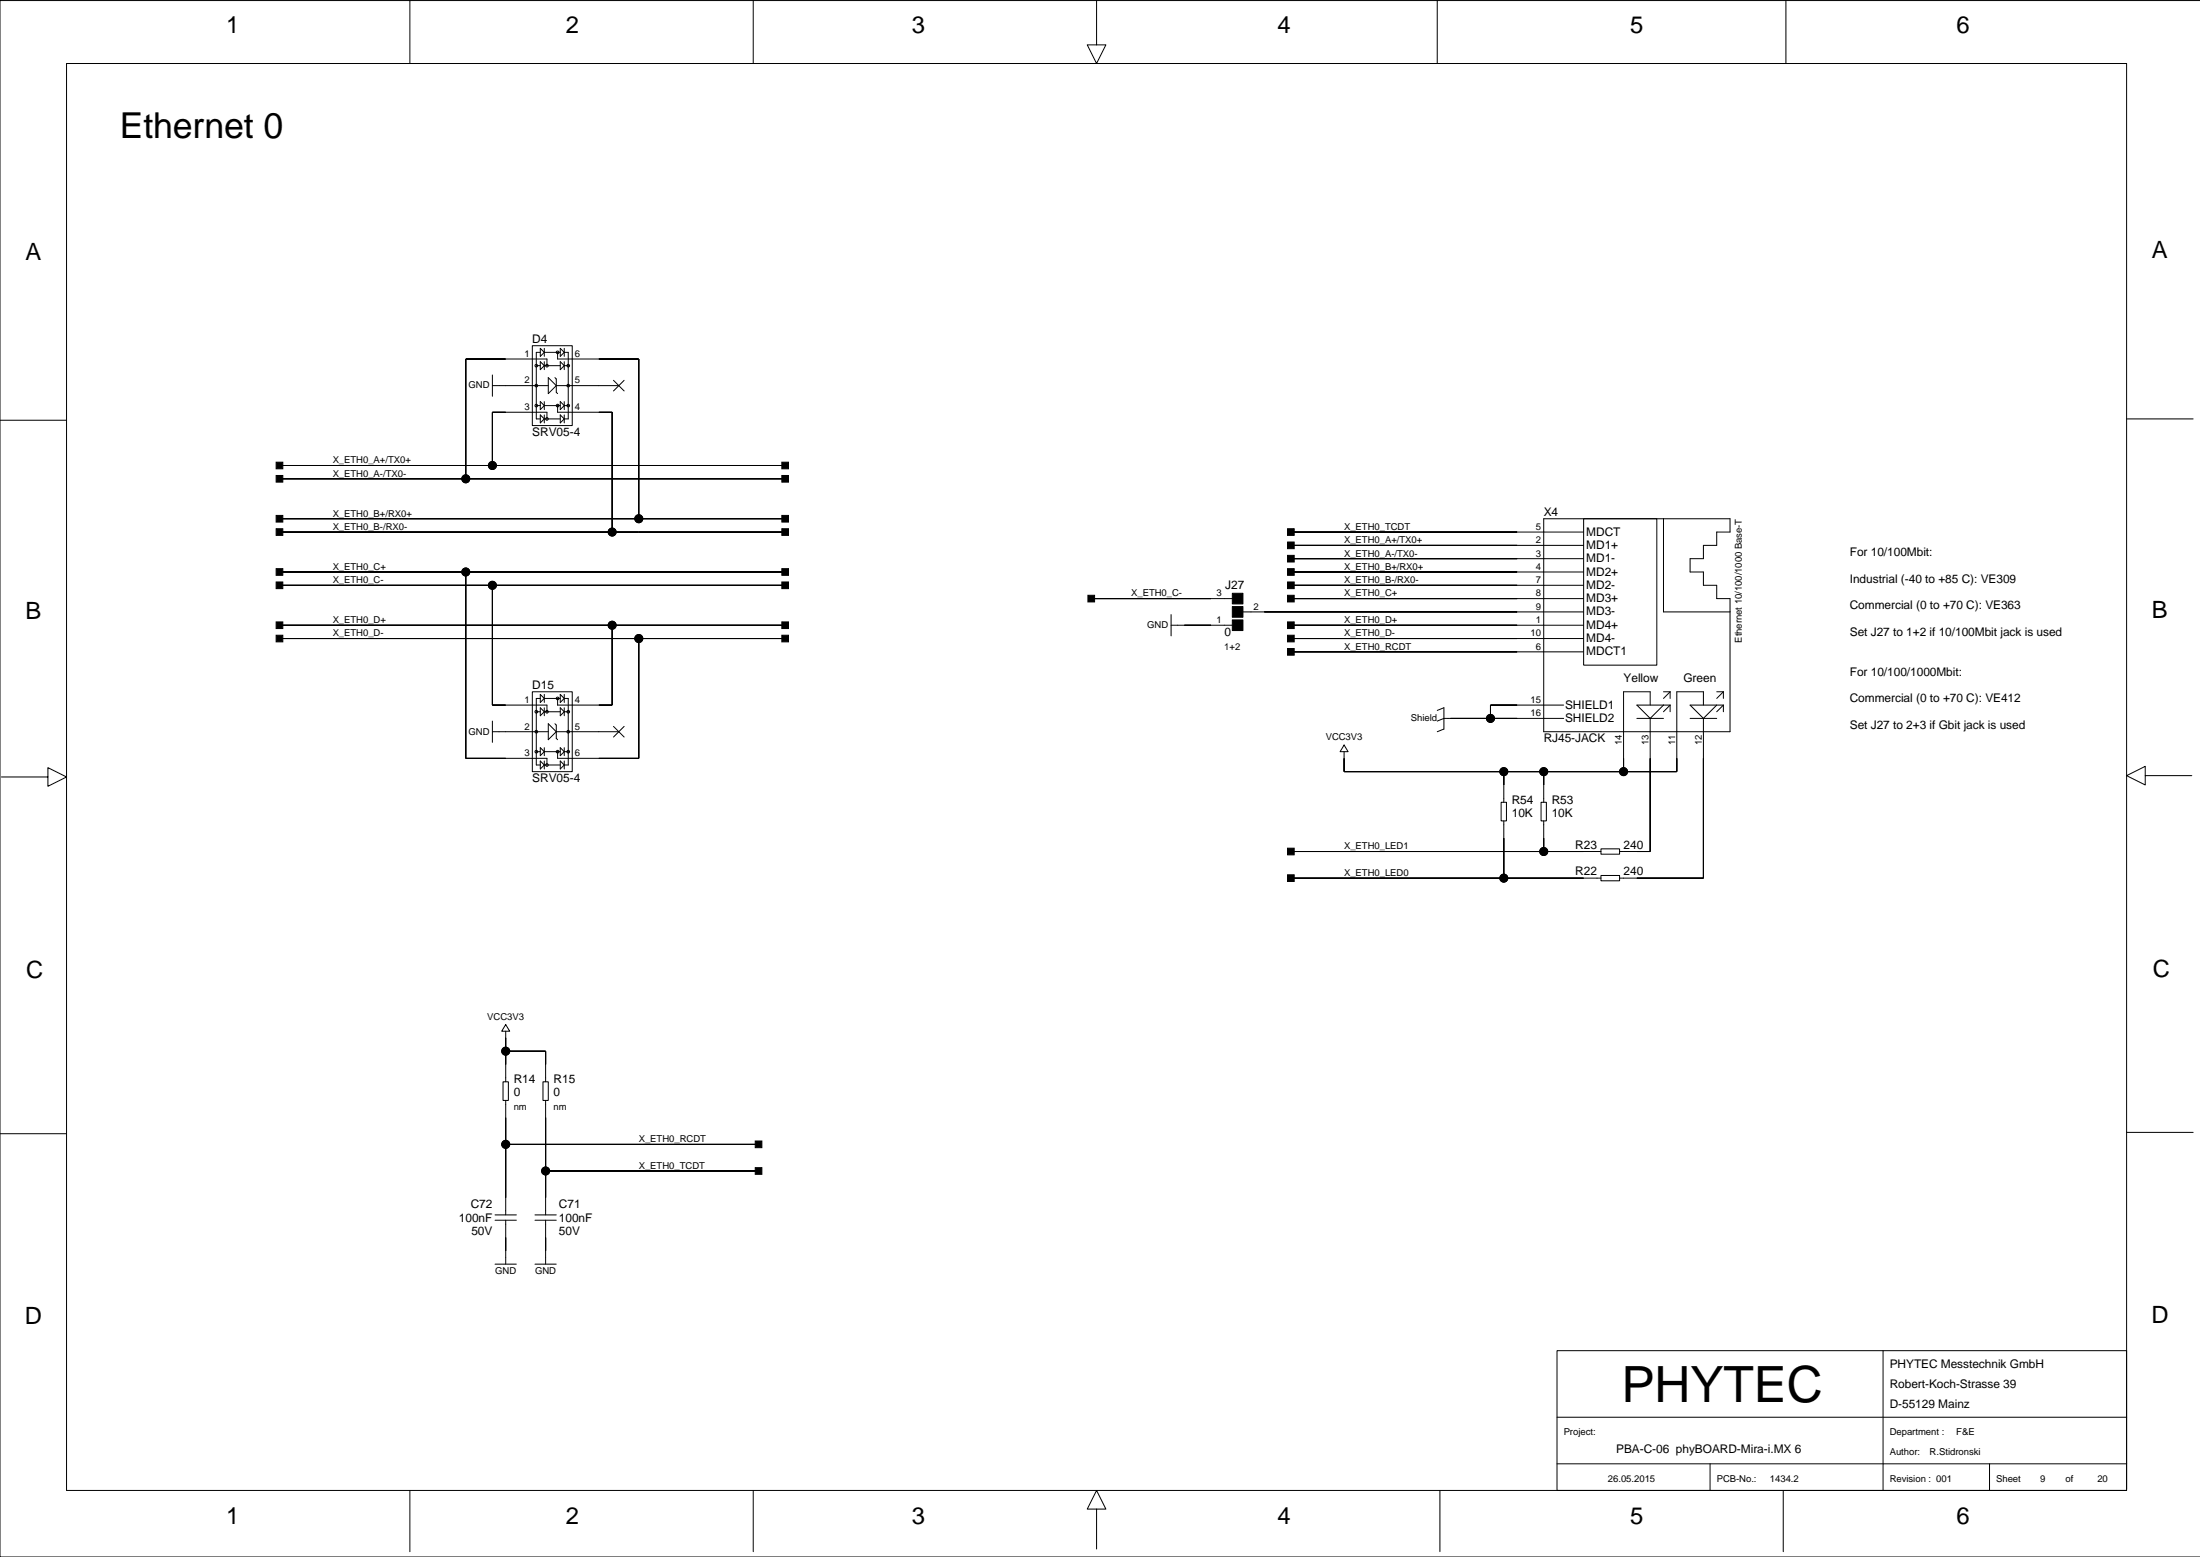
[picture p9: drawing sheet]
<svg xmlns="http://www.w3.org/2000/svg" width="420mm" height="297mm" viewBox="0 0 420 297" stroke-linecap="round" stroke-linejoin="round" font-family="sans-serif">
<g fill="none" stroke="#000" stroke-width=".19">
<path d="M78.2 -.1v12.2M143.7 -.1v12.2M209.2 -.1v8.7h1.8l-1.8 3.5-1.7-3.5h1.7M274.3 -.1v12.2M340.8 -.1v12.2M419.9 .1h-419.9v296.9h419.9M94 73.6h10.6M94 71.5v4.1M96.5 73.6h.1M101.6 66h7.6v15.2h-7.6zM102.3 77.4h.8M102.3 69.8h.8"/>
<path d="M103.1 67.2h-.8v12.7h.8M103.1 66.5l.8 .7-.8 .8zM103.1 69l.8 .8-.8 .7zM103.1 76.6l.8 .8-.8 .7zM103.1 79.2l.8 .7-.8 .8zM103.9 66.5v1.5M103.9 69v1.5M103.9 76.6v1.5M103.9 79.2v1.5M103.9 79.9h3M103.9 77.4h3M103.9 67.2h3"/>
<path d="M103.9 69.8h3M104.4 79.9v-1.3h-10.4v10.2M104.4 69.8v-1.3h-15.5v22.8M104.6 72l1.5 1.6-1.5 1.5zM105.9 72l.2 .3v2.5l.3 .3M106.1 73.6h12M106.4 67.2v1.3h15.5v30.5M106.4 77.4v1.2h10.4v22.9M106.9 66.5l.8 .7-.8 .8zM106.9 69l.8 .8-.8 .7zM106.9 76.6l.8 .8-.8 .7zM106.9 79.2l.8 .7-.8 .8z"/>
<path d="M107.7 67.2h.7v12.7h-.7M107.7 77.4h.7M107.7 66.5v1.5M107.7 69v1.5M107.7 76.6v1.5M107.7 79.2v1.5M107.7 69.8h.7M114.3 73.6h.1M117.1 72.6l2 2M119.1 72.6l-2 2M405.8 79.9h12.7M0 80.2h12.7"/>
<path d="M53.3 88.8h96.5M53.3 91.3h96.5M53.3 99h96.5M294.6 99h35.5v2.5h-2.5v2.5h-2.6v2.6h-2.5v2.5h2.5v2.6h2.6v2.5h2.5v25.4h-35.5zM302.2 99h14v27.9h-14zM317.4 99v17.7h12.7M53.3 119.3h96.5M53.3 109.1h96.5M53.3 111.7h96.5M53.3 101.5h96.5M88.9 109.1v35.6h15.5v1.2M94 111.7v22.8h10.4v1.3"/>
<path d="M116.8 119.3v15.2h-10.4v-1.3M208.2 114.2h27M223.5 119.3h11.7M223.5 117.2v4.1M237.2 116.7h65M246.3 119.3h55.9M246.3 104h55.9M246.3 106.6h55.9M246.3 109.1h55.9M246.3 111.7h55.9M246.3 101.5h55.9M246.3 114.2h55.9"/>
<path d="M53.3 121.8h96.5M94 137.6v4M94 139.6h10.6M96.5 139.6h.1M101.6 132h7.6v15.2h-7.6zM102.3 135.8h.8M103.1 132.5l.8 .7-.8 .8zM103.1 135l.8 .8-.8 .7zM103.1 133.2h-.8v12.7h.8M103.9 132.5v1.5M103.9 135v1.5M103.9 133.2h3"/>
<path d="M103.9 135.8h3M104.6 138.1l1.5 1.5-1.5 1.5zM105.9 138.1l.2 .2v2.6l.3 .2M106.1 139.6h12M106.9 132.5l.8 .7-.8 .8zM106.9 135l.8 .8-.8 .7zM107.7 132.5v1.5M107.7 135v1.5M107.7 133.2h.7v12.7h-.7M107.7 135.8h.7M114.3 139.6h.1M117.1 138.6l2 2"/>
<path d="M119.1 138.6l-2 2M121.9 121.8v22.9h-15.5v-1.3M246.3 124.4h55.9M246.3 121.8h55.9M274.3 135.5l1.2-.5v4.1l-1.2 .5M298.4 137.1h-22.9l-1.2 .5M298.4 134.5h-14v2.6M312.3 137.1h5.1M314.9 137.1v25.3h-5.9M314.9 134.5v-2.5h-5.1v15.2M317.4 132h1.3M317.4 134.5l-2.5 2.6"/>
<path d="M318.7 134.5h-6.4l2.6 2.6M318.7 132v1.2M318.7 134.5v1.3M318.7 132l-1.3 1.2M318.7 134.5l-1.3 1.3M322.5 137.1h5.1M325 134.5v-2.5h-5v15.2h-63.5v-3.8M325 137.1v30.4h-16M327.6 132h1.3M327.6 134.5l-2.6 2.6M328.9 134.5h-6.4l2.5 2.6M328.9 132v1.2"/>
<path d="M328.9 134.5v1.3M328.9 132l-1.3 1.2M328.9 134.5l-1.3 1.3M.3 148.2h8.8v-1.7l3.6 1.7-3.6 1.8v-1.8M102.3 143.4h.8M103.1 142.6l.8 .8-.8 .8zM103.1 145.2l.8 .7-.8 .8zM103.9 142.6v1.6M103.9 145.2v1.5M103.9 145.9h3M103.9 143.4h3M106.9 142.6l.8 .8-.8 .8z"/>
<path d="M106.9 145.2l.8 .7-.8 .8zM107.7 142.6v1.6M107.7 145.2v1.5M107.7 143.4h.7M256.5 142.1l.7 1.3h-1.5zM286.4 153.1h1.1v3.5h-1.1zM287 147.2v5.9M287 156.6v10.9M294.1 153.1h1v3.5h-1zM294.6 147.2v5.9M294.6 156.6v5.8M409.4 148v1.8l-3.6-1.8 3.6-1.8v1.8h8.8"/>
<path d="M246.3 167.5h59.2M246.3 162.4h59.2M305.5 167h3.5v1h-3.5zM305.5 161.9h3.5v1.1h-3.5zM96.5 195.5l.8 1.2h-1.6zM96.5 196.7v9.7M0 216.3h12.7M96 206.4h1v3.5h-1zM96.5 200.5h7.6v5.9M96.5 209.9v21.9M96.5 218.3h48.2M103.6 206.4h1v3.5h-1z"/>
<path d="M104.1 209.9v21.9M405.8 216h12.7M94.5 231.8h4M94.5 232.8h4M96.5 232.8v8.4M102.1 231.8h4M102.1 232.8h4M104.1 232.8v8.4M104.1 223.4h40.6M94.5 241.2h4M102.1 241.2h4M297.1 257.7h108.7v26.6h-108.7z"/>
<path d="M359.3 257.7v26.6M297.1 279.3h108.7M297.1 270.4h108.7M326.3 279.3v5M379.6 279.3v5M78.2 284.3v11.7M143.7 284.3v11.7M209.2 287.9h1.8l-1.8-3.6-1.7 3.6h1.7v7.6M274.8 284.3v11.7M340.3 284.3v11.7M405.8 284.1v-272h-393.1v272.2h393.1"/>
<circle cx="102.3" cy="73.6" r=".25"/>
<circle cx="102.3" cy="69.8" r=".25"/>
<circle cx="102.3" cy="77.4" r=".25"/>
<circle cx="104.4" cy="79.9" r=".25"/>
<circle cx="104.4" cy="69.8" r=".25"/>
<circle cx="106.4" cy="77.4" r=".25"/>
<circle cx="106.4" cy="67.2" r=".25"/>
<circle cx="108.4" cy="73.6" r=".25"/>
<circle cx="108.4" cy="69.8" r=".25"/>
<circle cx="108.4" cy="77.4" r=".25"/>
<circle cx="88.9" cy="91.3" r=".76"/>
<circle cx="94" cy="88.8" r=".76"/>
<circle cx="121.9" cy="99" r=".76"/>
<circle cx="88.9" cy="109.1" r=".76"/>
<circle cx="94" cy="111.7" r=".76"/>
<circle cx="116.8" cy="119.3" r=".76"/>
<circle cx="116.8" cy="101.5" r=".76"/>
<circle cx="102.3" cy="135.8" r=".25"/>
<circle cx="102.3" cy="139.6" r=".25"/>
<circle cx="104.4" cy="135.8" r=".25"/>
<circle cx="106.4" cy="133.2" r=".25"/>
<circle cx="108.4" cy="135.8" r=".25"/>
<circle cx="108.4" cy="139.6" r=".25"/>
<circle cx="121.9" cy="121.8" r=".76"/>
<circle cx="284.4" cy="137.1" r=".76"/>
<circle cx="102.3" cy="143.4" r=".25"/>
<circle cx="104.4" cy="145.9" r=".25"/>
<circle cx="106.4" cy="143.4" r=".25"/>
<circle cx="108.4" cy="143.4" r=".25"/>
<circle cx="287" cy="147.2" r=".76"/>
<circle cx="294.6" cy="147.2" r=".76"/>
<circle cx="309.8" cy="147.2" r=".76"/>
<circle cx="287" cy="167.5" r=".76"/>
<circle cx="294.6" cy="162.4" r=".76"/>
<circle cx="96.5" cy="218.3" r=".76"/>
<circle cx="96.5" cy="200.5" r=".76"/>
<circle cx="104.1" cy="223.4" r=".76"/>
</g>
<g fill="#000" stroke="#000" stroke-width=".19">
<path d="M88.9 68.5v22.8z" fill-rule="evenodd"/>
<path d="M94 78.6v10.2z" fill-rule="evenodd"/>
<path d="M94 78.6h2.5z" fill-rule="evenodd"/>
<path d="M88.9 68.5h7.6z" fill-rule="evenodd"/>
<path d="M114.3 78.6h2.5z" fill-rule="evenodd"/>
<path d="M116.8 78.6v22.9z" fill-rule="evenodd"/>
<path d="M114.3 68.5h7.6z" fill-rule="evenodd"/>
<path d="M121.9 68.5v30.5z" fill-rule="evenodd"/>
<path d="M52.7 88.2h1.3v1.2h-1.3z" fill-rule="evenodd"/>
<path d="M52.7 90.7h1.3v1.3h-1.3z" fill-rule="evenodd"/>
<path d="M52.7 98.3h1.3v1.3h-1.3z" fill-rule="evenodd"/>
<path d="M53.3 88.8h35.6z" fill-rule="evenodd"/>
<path d="M53.3 91.3h35.6z" fill-rule="evenodd"/>
<path d="M88.9 88.8h5.1z" fill-rule="evenodd"/>
<path d="M53.3 99h68.6z" fill-rule="evenodd"/>
<path d="M149.2 88.2h1.3v1.2h-1.3z" fill-rule="evenodd"/>
<path d="M149.2 90.7h1.3v1.3h-1.3z" fill-rule="evenodd"/>
<path d="M149.2 98.3h1.3v1.3h-1.3z" fill-rule="evenodd"/>
<path d="M94 88.8h55.8z" fill-rule="evenodd"/>
<path d="M88.9 91.3h60.9z" fill-rule="evenodd"/>
<path d="M121.9 99h27.9z" fill-rule="evenodd"/>
<path d="M52.7 100.9h1.3v1.2h-1.3z" fill-rule="evenodd"/>
<path d="M52.7 108.5h1.3v1.3h-1.3z" fill-rule="evenodd"/>
<path d="M52.7 111h1.3v1.3h-1.3z" fill-rule="evenodd"/>
<path d="M52.7 118.6h1.3v1.3h-1.3z" fill-rule="evenodd"/>
<path d="M88.9 109.1v35.6z" fill-rule="evenodd"/>
<path d="M53.3 109.1h35.6z" fill-rule="evenodd"/>
<path d="M94 111.7v22.8z" fill-rule="evenodd"/>
<path d="M53.3 111.7h40.7z" fill-rule="evenodd"/>
<path d="M53.3 101.5h63.5z" fill-rule="evenodd"/>
<path d="M116.8 119.3v15.2z" fill-rule="evenodd"/>
<path d="M53.3 119.3h63.5z" fill-rule="evenodd"/>
<path d="M116.8 101.5h5.1z" fill-rule="evenodd"/>
<path d="M149.2 100.9h1.3v1.2h-1.3z" fill-rule="evenodd"/>
<path d="M149.2 108.5h1.3v1.3h-1.3z" fill-rule="evenodd"/>
<path d="M149.2 111h1.3v1.3h-1.3z" fill-rule="evenodd"/>
<path d="M149.2 118.6h1.3v1.3h-1.3z" fill-rule="evenodd"/>
<path d="M121.9 101.5h27.9z" fill-rule="evenodd"/>
<path d="M88.9 109.1h60.9z" fill-rule="evenodd"/>
<path d="M94 111.7h55.8z" fill-rule="evenodd"/>
<path d="M116.8 119.3h33z" fill-rule="evenodd"/>
<path d="M207.6 113.6h1.3v1.2h-1.3z" fill-rule="evenodd"/>
<path d="M208.2 114.2h22.9z" fill-rule="evenodd"/>
<path d="M226 119.3h5.1z" fill-rule="evenodd"/>
<path d="M235.2 115.7h2v2.1h-2z" fill-rule="evenodd"/>
<path d="M235.2 113.2h2v2h-2z" fill-rule="evenodd"/>
<path d="M245.7 103.4h1.3v1.3h-1.3z" fill-rule="evenodd"/>
<path d="M245.7 105.9h1.3v1.3h-1.3z" fill-rule="evenodd"/>
<path d="M245.7 108.5h1.3v1.3h-1.3z" fill-rule="evenodd"/>
<path d="M245.7 111h1.3v1.3h-1.3z" fill-rule="evenodd"/>
<path d="M245.7 100.9h1.3v1.2h-1.3z" fill-rule="evenodd"/>
<path d="M245.7 118.6h1.3v1.3h-1.3z" fill-rule="evenodd"/>
<path d="M245.7 113.6h1.3v1.2h-1.3z" fill-rule="evenodd"/>
<path d="M246.3 104h43.2z" fill-rule="evenodd"/>
<path d="M246.3 106.6h43.2z" fill-rule="evenodd"/>
<path d="M246.3 109.1h43.2z" fill-rule="evenodd"/>
<path d="M246.3 111.7h43.2z" fill-rule="evenodd"/>
<path d="M246.3 101.5h43.2z" fill-rule="evenodd"/>
<path d="M246.3 119.3h43.2z" fill-rule="evenodd"/>
<path d="M246.3 114.2h43.2z" fill-rule="evenodd"/>
<path d="M241.2 116.7h48.3z" fill-rule="evenodd"/>
<path d="M52.7 121.2h1.3v1.3h-1.3z" fill-rule="evenodd"/>
<path d="M94 134.5h2.5z" fill-rule="evenodd"/>
<path d="M114.3 134.5h2.5z" fill-rule="evenodd"/>
<path d="M121.9 121.8v22.9z" fill-rule="evenodd"/>
<path d="M53.3 121.8h68.6z" fill-rule="evenodd"/>
<path d="M149.2 121.2h1.3v1.3h-1.3z" fill-rule="evenodd"/>
<path d="M121.9 121.8h27.9z" fill-rule="evenodd"/>
<path d="M235.2 118.3h2v2h-2z" fill-rule="evenodd"/>
<path d="M245.7 123.7h1.3v1.3h-1.3z" fill-rule="evenodd"/>
<path d="M245.7 121.2h1.3v1.3h-1.3z" fill-rule="evenodd"/>
<path d="M284.4 134.5v2.6z" fill-rule="evenodd"/>
<path d="M276.8 137.1h7.6z" fill-rule="evenodd"/>
<path d="M284.4 137.1h5.1z" fill-rule="evenodd"/>
<path d="M284.4 134.5h5.1z" fill-rule="evenodd"/>
<path d="M246.3 124.4h43.2z" fill-rule="evenodd"/>
<path d="M246.3 121.8h43.2z" fill-rule="evenodd"/>
<path d="M88.9 144.7h7.6z" fill-rule="evenodd"/>
<path d="M114.3 144.7h7.6z" fill-rule="evenodd"/>
<path d="M256.5 144.7v2.5z" fill-rule="evenodd"/>
<path d="M287 159.9v7.6z" fill-rule="evenodd"/>
<path d="M256.5 147.2h30.5z" fill-rule="evenodd"/>
<path d="M287 147.2v2.6z" fill-rule="evenodd"/>
<path d="M294.6 159.9v2.5z" fill-rule="evenodd"/>
<path d="M287 147.2h7.6z" fill-rule="evenodd"/>
<path d="M294.6 147.2v2.6z" fill-rule="evenodd"/>
<path d="M294.6 147.2h15.2z" fill-rule="evenodd"/>
<path d="M309.8 144.7v2.5z" fill-rule="evenodd"/>
<path d="M314.9 144.7v17.7z" fill-rule="evenodd"/>
<path d="M309.8 147.2h10.2z" fill-rule="evenodd"/>
<path d="M320 144.7v2.5z" fill-rule="evenodd"/>
<path d="M325 144.7v22.8z" fill-rule="evenodd"/>
<path d="M245.7 166.9h1.3v1.3h-1.3z" fill-rule="evenodd"/>
<path d="M245.7 161.8h1.3v1.3h-1.3z" fill-rule="evenodd"/>
<path d="M246.3 167.5h40.7z" fill-rule="evenodd"/>
<path d="M246.3 162.4h48.3z" fill-rule="evenodd"/>
<path d="M287 167.5h15.2z" fill-rule="evenodd"/>
<path d="M294.6 162.4h7.6z" fill-rule="evenodd"/>
<path d="M312.3 162.4h2.6z" fill-rule="evenodd"/>
<path d="M312.3 167.5h12.7z" fill-rule="evenodd"/>
<path d="M96.5 198v2.5z" fill-rule="evenodd"/>
<path d="M96.5 200.5v2.6z" fill-rule="evenodd"/>
<path d="M96.5 213.2v5.1z" fill-rule="evenodd"/>
<path d="M96.5 218.3v10.2z" fill-rule="evenodd"/>
<path d="M104.1 200.5v2.6z" fill-rule="evenodd"/>
<path d="M96.5 200.5h7.6z" fill-rule="evenodd"/>
<path d="M104.1 213.2v10.2z" fill-rule="evenodd"/>
<path d="M144.1 217.7h1.3v1.3h-1.3z" fill-rule="evenodd"/>
<path d="M96.5 218.3h48.2z" fill-rule="evenodd"/>
<path d="M96.5 236.1v2.5z" fill-rule="evenodd"/>
<path d="M104.1 236.1v2.5z" fill-rule="evenodd"/>
<path d="M104.1 223.4v5.1z" fill-rule="evenodd"/>
<path d="M144.1 222.8h1.3v1.2h-1.3z" fill-rule="evenodd"/>
<path d="M104.1 223.4h40.6z" fill-rule="evenodd"/>
<circle cx="88.9" cy="91.3" r=".76"/>
<circle cx="94" cy="88.8" r=".76"/>
<circle cx="121.9" cy="99" r=".76"/>
<circle cx="88.9" cy="109.1" r=".76"/>
<circle cx="94" cy="111.7" r=".76"/>
<circle cx="116.8" cy="119.3" r=".76"/>
<circle cx="116.8" cy="101.5" r=".76"/>
<circle cx="121.9" cy="121.8" r=".76"/>
<circle cx="284.4" cy="137.1" r=".76"/>
<circle cx="287" cy="147.2" r=".76"/>
<circle cx="294.6" cy="147.2" r=".76"/>
<circle cx="309.8" cy="147.2" r=".76"/>
<circle cx="287" cy="167.5" r=".76"/>
<circle cx="294.6" cy="162.4" r=".76"/>
<circle cx="96.5" cy="218.3" r=".76"/>
<circle cx="96.5" cy="200.5" r=".76"/>
<circle cx="104.1" cy="223.4" r=".76"/>
</g>
<text font-size="9.5" x="309.4" y="267.4">PHYTEC</text>
<text font-size="6.8" x="22.9" y="26.3">Ethernet 0</text>
<g font-size="4.5">
<text x="43.2" y="6.4">1</text>
<text x="107.9" y="6.4">2</text>
<text x="174" y="6.4">3</text>
<text x="243.8" y="6.4">4</text>
<text x="311.1" y="6.4">5</text>
<text x="373.3" y="6.4">6</text>
<text x="4.8" y="49.5">A</text>
<text x="410.6" y="49.3">A</text>
<text x="4.8" y="118.1">B</text>
<text x="410.6" y="117.8">B</text>
<text x="5" y="186.7">C</text>
<text x="410.8" y="186.4">C</text>
<text x="4.7" y="252.7">D</text>
<text x="410.5" y="252.4">D</text>
<text x="43.2" y="290.8">1</text>
<text x="107.9" y="290.8">2</text>
<text x="174" y="290.8">3</text>
<text x="243.8" y="290.8">4</text>
<text x="311.1" y="290.8">5</text>
<text x="373.3" y="290.8">6</text>
</g>
<g font-size="2.3">
<text x="101.6" y="65.4">D4</text>
<text x="101.6" y="83.2">SRV05-4</text>
<text x="294.6" y="98.4">X4</text>
<text x="302.7" y="107.3">MD1-</text>
<text x="302.7" y="104.7">MD1+</text>
<text x="302.7" y="102.2">MDCT</text>
<text x="353" y="106.1">For 10/100Mbit:</text>
<text x="233.8" y="112.4">J27</text>
<text x="302.7" y="109.8">MD2+</text>
<text x="302.7" y="112.3">MD2-</text>
<text x="353" y="111.1">Industrial (-40 to +85 C): VE309</text>
<text x="302.7" y="120">MD4+</text>
<text x="302.7" y="114.9">MD3+</text>
<text x="302.7" y="117.4">MD3-</text>
<text x="353" y="116.2">Commercial (0 to +70 C): VE363</text>
<text x="233.6" y="121.3">0</text>
<text x="302.7" y="125">MDCT1</text>
<text x="302.7" y="122.5">MD4-</text>
<text x="353" y="121.3">Set J27 to 1+2 if 10/100Mbit jack is used</text>
<text x="101.6" y="131.5">D15</text>
<text x="309.8" y="130.2">Yellow</text>
<text x="321.2" y="130.2">Green</text>
<text x="353" y="128.9">For 10/100/1000Mbit:</text>
<text x="298.6" y="135.2">SHIELD1</text>
<text x="298.6" y="137.7">SHIELD2</text>
<text x="353" y="134">Commercial (0 to +70 C): VE412</text>
<text x="294.6" y="141.6">RJ45-JACK</text>
<text x="353" y="139.1">Set J27 to 2+3 if Gbit jack is used</text>
<text x="101.6" y="149.2">SRV05-4</text>
<text x="288.5" y="153.3">R54</text>
<text x="288.5" y="155.8">10K</text>
<text x="296.1" y="155.8">10K</text>
<text x="296.1" y="153.3">R53</text>
<text x="300.6" y="161.9">R23</text>
<text x="309.8" y="161.9">240</text>
<text x="300.6" y="167">R22</text>
<text x="309.8" y="167">240</text>
<text x="98" y="209.2">0</text>
<text x="98" y="206.6">R14</text>
<text x="105.6" y="209.2">0</text>
<text x="105.6" y="206.6">R15</text>
<text x="87.6" y="233">100nF</text>
<text x="89.8" y="230.5">C72</text>
<text x="106.7" y="233">100nF</text>
<text x="106.7" y="230.5">C71</text>
<text x="89.9" y="235.6">50V</text>
<text x="106.7" y="235.6">50V</text>
<text x="360.6" y="261">PHYTEC Messtechnik GmbH</text>
<text x="360.6" y="268.6">D-55129 Mainz</text>
<text x="360.6" y="264.8">Robert-Koch-Strasse 39</text>
<text x="308.4" y="277.2">PBA-C-06 phyBOARD-Mira-i.MX 6</text>
</g>
<g font-size="1.8">
<text x="100.1" y="68.1">1</text>
<text x="109.7" y="68.1">6</text>
<text x="89.4" y="74.1">GND</text>
<text x="100.1" y="73.2">2</text>
<text x="109.7" y="73.2">5</text>
<text x="100.1" y="78.2">3</text>
<text x="109.7" y="78.2">4</text>
<text x="63.5" y="88.4">X_ETH0_A+/TX0+</text>
<text x="63.5" y="90.9">X_ETH0_A-/TX0-</text>
<text x="63.5" y="101.1">X_ETH0_B-/RX0-</text>
<text x="63.5" y="98.6">X_ETH0_B+/RX0+</text>
<text x="256.5" y="101.1">X_ETH0_TCDT</text>
<text x="293.1" y="101.1">5</text>
<text x="256.5" y="103.6">X_ETH0_A+/TX0+</text>
<text x="256.5" y="106.2">X_ETH0_A-/TX0-</text>
<text x="293.1" y="106.2">3</text>
<text x="293.1" y="103.6">2</text>
<text x="63.5" y="111.2">X_ETH0_C-</text>
<text x="63.5" y="108.7">X_ETH0_C+</text>
<text x="215.9" y="113.8">X_ETH0_C-</text>
<text x="232.1" y="113.8">3</text>
<text x="256.5" y="108.7">X_ETH0_B+/RX0+</text>
<text x="256.5" y="111.2">X_ETH0_B-/RX0-</text>
<text x="256.5" y="113.8">X_ETH0_C+</text>
<text x="293.1" y="111.2">7</text>
<text x="293.1" y="108.7">4</text>
<text x="293.1" y="113.8">8</text>
<text x="63.5" y="118.9">X_ETH0_D+</text>
<text x="218.9" y="119.8">GND</text>
<text x="232.1" y="118.9">1</text>
<text x="239.2" y="116.3">2</text>
<text x="256.5" y="118.9">X_ETH0_D+</text>
<text x="293.1" y="118.9">1</text>
<text x="293.1" y="116.3">9</text>
<text x="63.5" y="121.4">X_ETH0_D-</text>
<text x="233.6" y="123.9">1+2</text>
<text x="256.5" y="123.9">X_ETH0_RCDT</text>
<text x="256.5" y="121.4">X_ETH0_D-</text>
<text x="292.1" y="121.4">10</text>
<text x="293.1" y="123.9">6</text>
<text x="332.3" y="122.6" transform="rotate(-90 332.3 122.6)">Ethernet 10/100/1000 Base-T</text>
<text x="100.1" y="134.1">1</text>
<text x="109.7" y="134.1">4</text>
<text x="269.2" y="137.6">Shield</text>
<text x="292.1" y="136.6">16</text>
<text x="292.1" y="134.1">15</text>
<text x="89.4" y="140.1">GND</text>
<text x="100.1" y="139.2">2</text>
<text x="109.7" y="139.2">5</text>
<text x="253" y="141.2">VCC3V3</text>
<text x="309.5" y="142.1" transform="rotate(-90 309.5 142.1)">14</text>
<text x="314.6" y="142.1" transform="rotate(-90 314.6 142.1)">13</text>
<text x="319.7" y="142.1" transform="rotate(-90 319.7 142.1)">11</text>
<text x="324.7" y="142.1" transform="rotate(-90 324.7 142.1)">12</text>
<text x="100.1" y="144.3">3</text>
<text x="109.7" y="144.3">6</text>
<text x="256.5" y="167.1">X_ETH0_LED0</text>
<text x="256.5" y="162">X_ETH0_LED1</text>
<text x="93" y="194.5">VCC3V3</text>
<text x="98" y="211.8">nm</text>
<text x="105.6" y="211.8">nm</text>
<text x="121.9" y="217.9">X_ETH0_RCDT</text>
<text x="121.9" y="223">X_ETH0_TCDT</text>
<text x="94.5" y="243">GND</text>
<text x="102.1" y="243">GND</text>
<text x="298.4" y="273.8">Project:</text>
<text x="360.6" y="273.8">Department :</text>
<text x="373.3" y="273.8">F&amp;E</text>
<text x="360.6" y="277.6">Author:</text>
<text x="368.2" y="277.6">R.Stidronski</text>
<text x="306.8" y="282.7">26.05.2015</text>
<text x="327.6" y="282.7">PCB-No.:</text>
<text x="337.7" y="282.7">1434.2</text>
<text x="360.6" y="282.7">Revision : 001</text>
<text x="380.9" y="282.7">Sheet</text>
<text x="389.3" y="282.7">9</text>
<text x="394.1" y="282.7">of</text>
<text x="400.2" y="282.7">20</text>
</g>
</svg>
